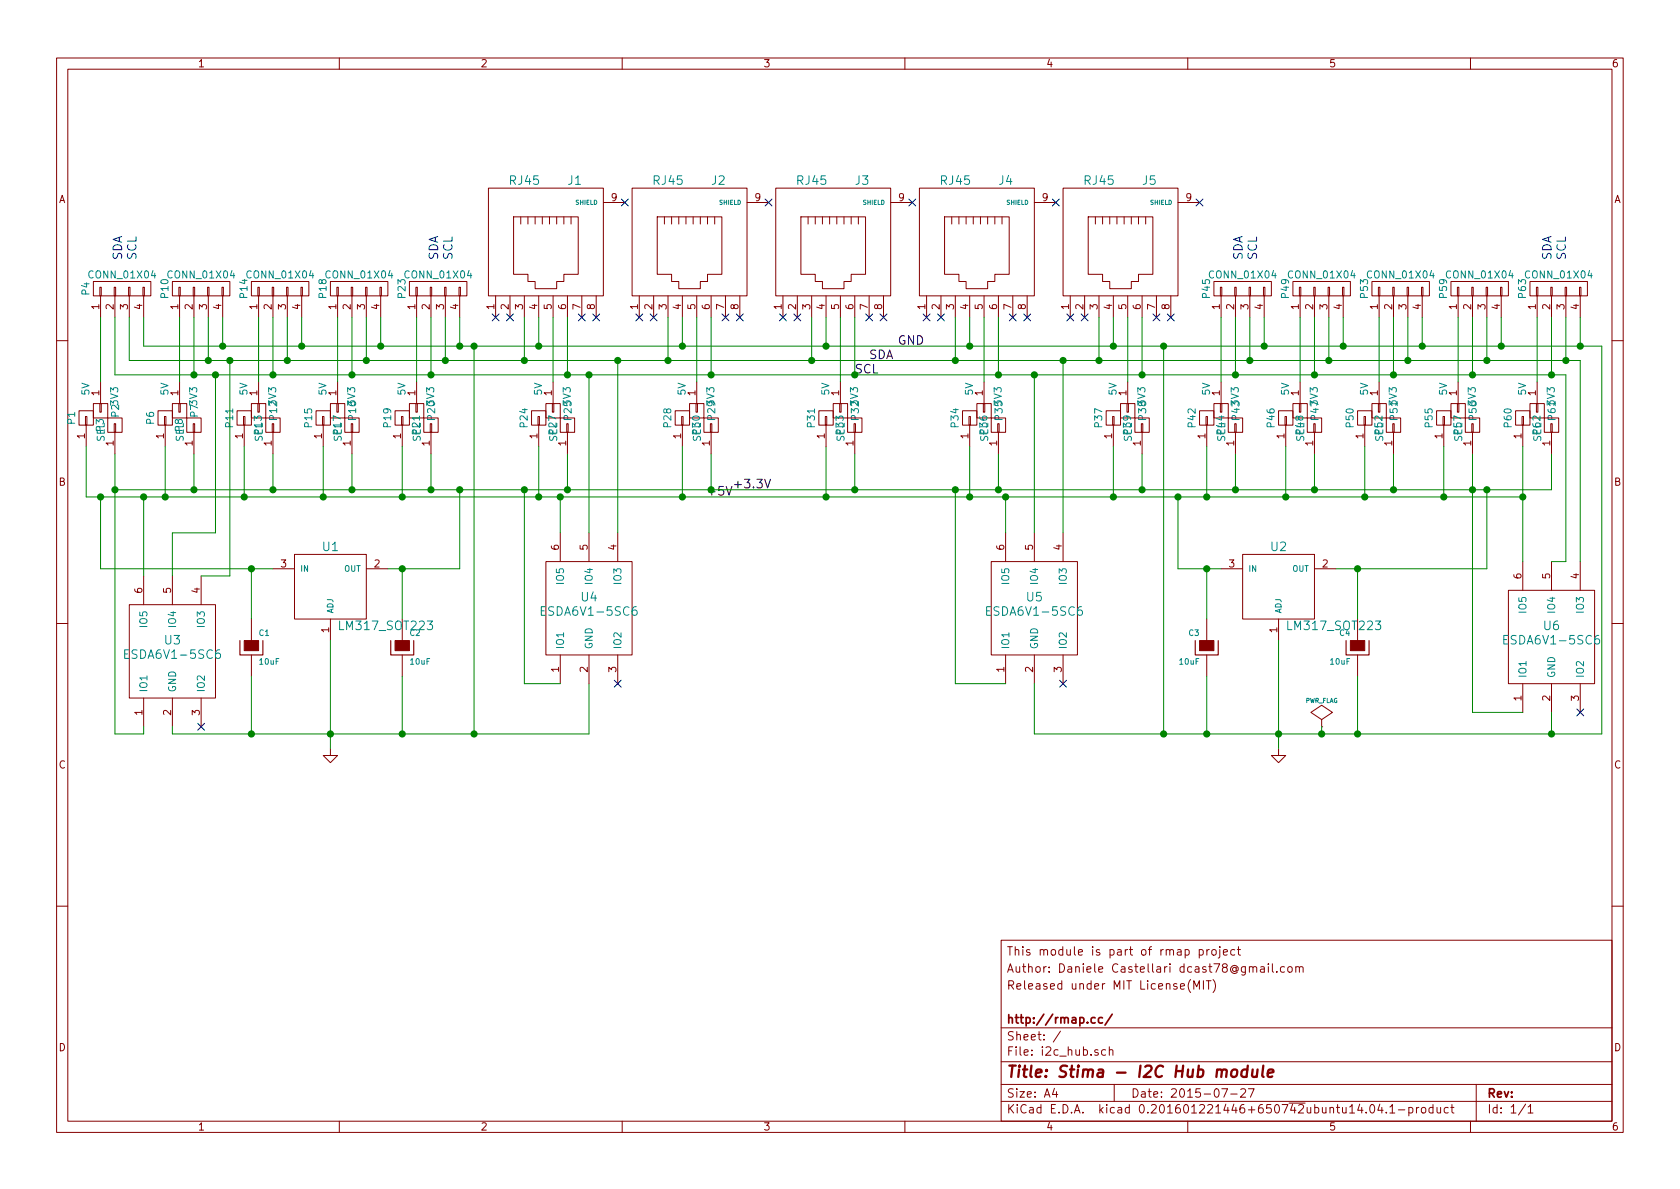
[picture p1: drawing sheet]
<svg xmlns="http://www.w3.org/2000/svg" width="297mm" height="210mm" viewBox="0 0 297 210" stroke-linecap="round" stroke-linejoin="round" font-family="sans-serif">
<g fill="none" stroke="#840000" stroke-width=".18">
<path d="M10 10.3h277v189.9h-277zM12 12.2h273v186.1h-273zM60 10.3v1.9M110 10.3v1.9M160 10.3v1.9M210 10.3v1.9M260 10.3v1.9M86.4 33.3h20.3v19h-20.3zM90.8 38.3h11.4v10.2h-2.5v1.3h-1.3v1.2h-3.8v-1.2h-1.3v-1.3h-2.5zM92.1 38.3v1.3M93.3 38.3v1.3M94.6 38.3v1.3"/>
<path d="M95.9 38.3v1.3M97.2 38.3v1.3M98.4 38.3v1.3M99.7 38.3v1.3M101 38.3v1.3M106.7 35.8h3.8M111.8 33.3h20.3v19h-20.3zM116.2 38.3h11.4v10.2h-2.5v1.3h-1.3v1.2h-3.8v-1.2h-1.3v-1.3h-2.5zM117.5 38.3v1.3M118.7 38.3v1.3M120 38.3v1.3M121.3 38.3v1.3"/>
<path d="M122.6 38.3v1.3M123.8 38.3v1.3M125.1 38.3v1.3M126.4 38.3v1.3M132.1 35.8h3.8M137.2 33.3h20.3v19h-20.3zM141.6 38.3h11.4v10.2h-2.5v1.3h-1.3v1.2h-3.8v-1.2h-1.3v-1.3h-2.5zM142.9 38.3v1.3M144.1 38.3v1.3M145.4 38.3v1.3M146.7 38.3v1.3M148 38.3v1.3"/>
<path d="M149.2 38.3v1.3M150.5 38.3v1.3M151.8 38.3v1.3M157.5 35.8h3.8M162.6 33.3h20.3v19h-20.3zM167 38.3h11.4v10.2h-2.5v1.3h-1.3v1.2h-3.8v-1.2h-1.3v-1.3h-2.5zM168.3 38.3v1.3M169.5 38.3v1.3M170.8 38.3v1.3M172.1 38.3v1.3M173.4 38.3v1.3M174.6 38.3v1.3"/>
<path d="M175.9 38.3v1.3M177.2 38.3v1.3M182.9 35.8h3.8M188 33.3h20.3v19h-20.3zM192.4 38.3h11.4v10.2h-2.5v1.3h-1.3v1.2h-3.8v-1.2h-1.3v-1.3h-2.5zM193.7 38.3v1.3M194.9 38.3v1.3M196.2 38.3v1.3M197.5 38.3v1.3M198.8 38.3v1.3M200 38.3v1.3M201.3 38.3v1.3"/>
<path d="M202.6 38.3v1.3M208.3 35.8h3.8M16.5 49.8h10.2v2.5h-10.2zM17.7 50.8h.2v1.5h-.2zM17.8 52.3v3.8M20.2 50.8h.2v1.5h-.2zM20.3 52.3v3.8M22.7 50.8h.3v1.5h-.3zM22.9 52.3v3.8M25.3 50.8h.2v1.5h-.2zM25.4 52.3v3.8M30.5 49.8h10.1v2.5h-10.1z"/>
<path d="M31.6 50.8h.3v1.5h-.3zM31.7 52.3v3.8M34.2 50.8h.2v1.5h-.2zM34.3 52.3v3.8M36.7 50.8h.3v1.5h-.3zM36.8 52.3v3.8M39.2 50.8h.3v1.5h-.3zM39.4 52.3v3.8M44.4 49.8h10.2v2.5h-10.2zM45.6 50.8h.2v1.5h-.2zM45.7 52.3v3.8M48.1 50.8h.3v1.5h-.3z"/>
<path d="M48.3 52.3v3.8M50.7 50.8h.2v1.5h-.2zM50.8 52.3v3.8M53.2 50.8h.3v1.5h-.3zM53.3 52.3v3.8M58.4 49.8h10.2v2.5h-10.2zM59.6 50.8h.2v1.5h-.2zM59.7 52.3v3.8M62.1 50.8h.3v1.5h-.3zM62.2 52.3v3.8M64.6 50.8h.3v1.5h-.3zM64.8 52.3v3.8"/>
<path d="M67.2 50.8h.2v1.5h-.2zM67.3 52.3v3.8M72.4 49.8h10.1v2.5h-10.1zM73.5 50.8h.3v1.5h-.3zM73.7 52.3v3.8M76.1 50.8h.2v1.5h-.2zM76.2 52.3v3.8M78.6 50.8h.3v1.5h-.3zM78.7 52.3v3.8M81.2 50.8h.2v1.5h-.2zM81.3 52.3v3.8M87.6 52.3v3.8"/>
<path d="M90.2 52.3v3.8M92.7 52.3v3.8M95.2 52.3v3.8M97.8 52.3v3.8M100.3 52.3v3.8M102.9 52.3v3.8M105.4 52.3v3.8M113 52.3v3.8M115.6 52.3v3.8M118.1 52.3v3.8M120.6 52.3v3.8M123.2 52.3v3.8"/>
<path d="M125.7 52.3v3.8M128.3 52.3v3.8M130.8 52.3v3.8M138.4 52.3v3.8M141 52.3v3.8M143.5 52.3v3.8M146 52.3v3.8M148.6 52.3v3.8M151.1 52.3v3.8M153.7 52.3v3.8M156.2 52.3v3.8M163.8 52.3v3.8"/>
<path d="M166.4 52.3v3.8M168.9 52.3v3.8M171.4 52.3v3.8M174 52.3v3.8M176.5 52.3v3.8M179.1 52.3v3.8M181.6 52.3v3.8M189.2 52.3v3.8M191.8 52.3v3.8M194.3 52.3v3.8M196.8 52.3v3.8M199.4 52.3v3.8"/>
<path d="M201.9 52.3v3.8M204.5 52.3v3.8M207 52.3v3.8M214.6 49.8h10.2v2.5h-10.2zM215.8 50.8h.2v1.5h-.2zM215.9 52.3v3.8M218.3 50.8h.3v1.5h-.3zM218.4 52.3v3.8M220.9 50.8h.2v1.5h-.2zM221 52.3v3.8M223.4 50.8h.2v1.5h-.2zM223.5 52.3v3.8"/>
<path d="M228.6 49.8h10.2v2.5h-10.2zM229.7 50.8h.3v1.5h-.3zM229.9 52.3v3.8M232.3 50.8h.2v1.5h-.2zM232.4 52.3v3.8M234.8 50.8h.3v1.5h-.3zM234.9 52.3v3.8M237.4 50.8h.2v1.5h-.2zM237.5 52.3v3.8M242.6 49.8h10.1v2.5h-10.1zM243.7 50.8h.3v1.5h-.3zM243.8 52.3v3.8"/>
<path d="M246.3 50.8h.2v1.5h-.2zM246.4 52.3v3.8M248.8 50.8h.2v1.5h-.2zM248.9 52.3v3.8M251.3 50.8h.3v1.5h-.3zM251.5 52.3v3.8M256.5 49.8h10.2v2.5h-10.2zM257.7 50.8h.2v1.5h-.2zM257.8 52.3v3.8M260.2 50.8h.3v1.5h-.3zM260.3 52.3v3.8M262.8 50.8h.2v1.5h-.2z"/>
<path d="M262.9 52.3v3.8M265.3 50.8h.3v1.5h-.3zM265.4 52.3v3.8M270.5 49.8h10.2v2.5h-10.2zM271.7 50.8h.2v1.5h-.2zM271.8 52.3v3.8M274.2 50.8h.2v1.5h-.2zM274.3 52.3v3.8M276.7 50.8h.3v1.5h-.3zM276.9 52.3v3.8M279.3 50.8h.2v1.5h-.2zM279.4 52.3v3.8"/>
<path d="M10 60.2h2M14 72.6h2.5v2.6h-2.5zM15.1 73.7h.3v1.5h-.3zM15.2 75.2v3.8M16.5 71.4h2.5v2.5h-2.5zM17.7 71.4h.2v1.5h-.2zM17.8 67.6v3.8M19 73.9h2.6v2.5h-2.6zM20.2 74.9h.2v1.5h-.2zM20.3 76.4v3.9M27.9 72.6h2.6v2.6h-2.6zM29.1 73.7h.2v1.5h-.2z"/>
<path d="M29.2 75.2v3.8M30.5 71.4h2.5v2.5h-2.5zM31.6 71.4h.3v1.5h-.3zM31.7 67.6v3.8M33 73.9h2.6v2.5h-2.6zM34.2 74.9h.2v1.5h-.2zM34.3 76.4v3.9M41.9 72.6h2.5v2.6h-2.5zM43.1 73.7h.2v1.5h-.2zM43.2 75.2v3.8M44.4 71.4h2.6v2.5h-2.6zM45.6 71.4h.2v1.5h-.2z"/>
<path d="M45.7 67.6v3.8M47 73.9h2.5v2.5h-2.5zM48.1 74.9h.3v1.5h-.3zM48.3 76.4v3.9M55.9 72.6h2.5v2.6h-2.5zM57 73.7h.3v1.5h-.3zM57.1 75.2v3.8M58.4 71.4h2.6v2.5h-2.6zM59.6 71.4h.2v1.5h-.2zM59.7 67.6v3.8M61 73.9h2.5v2.5h-2.5zM62.1 74.9h.3v1.5h-.3z"/>
<path d="M62.2 76.4v3.9M69.8 72.6h2.6v2.6h-2.6zM71 73.7h.2v1.5h-.2zM71.1 75.2v3.8M72.4 71.4h2.5v2.5h-2.5zM73.5 71.4h.3v1.5h-.3zM73.7 67.6v3.8M74.9 73.9h2.6v2.5h-2.6zM76.1 74.9h.2v1.5h-.2zM76.2 76.4v3.9M94 72.6h2.5v2.6h-2.5zM95.1 73.7h.3v1.5h-.3z"/>
<path d="M95.2 75.2v3.8M96.5 71.4h2.6v2.5h-2.6zM97.7 71.4h.2v1.5h-.2zM97.8 67.6v3.8M99.1 73.9h2.5v2.5h-2.5zM100.2 74.9h.3v1.5h-.3zM100.3 76.4v3.9M119.4 72.6h2.5v2.6h-2.5zM120.5 73.7h.3v1.5h-.3zM120.6 75.2v3.8M121.9 71.4h2.6v2.5h-2.6zM123.1 71.4h.2v1.5h-.2z"/>
<path d="M123.2 67.6v3.8M124.5 73.9h2.5v2.5h-2.5zM125.6 74.9h.3v1.5h-.3zM125.7 76.4v3.9M144.8 72.6h2.5v2.6h-2.5zM145.9 73.7h.3v1.5h-.3zM146 75.2v3.8M147.3 71.4h2.6v2.5h-2.6zM148.5 71.4h.2v1.5h-.2zM148.6 67.6v3.8M149.9 73.9h2.5v2.5h-2.5zM151 74.9h.3v1.5h-.3z"/>
<path d="M151.1 76.4v3.9M170.2 72.6h2.5v2.6h-2.5zM171.3 73.7h.3v1.5h-.3zM171.4 75.2v3.8M172.7 71.4h2.6v2.5h-2.6zM173.9 71.4h.2v1.5h-.2zM174 67.6v3.8M175.3 73.9h2.5v2.5h-2.5zM176.4 74.9h.3v1.5h-.3zM176.5 76.4v3.9M195.6 72.6h2.5v2.6h-2.5zM196.7 73.7h.3v1.5h-.3z"/>
<path d="M196.8 75.2v3.8M198.1 71.4h2.6v2.5h-2.6zM199.3 71.4h.2v1.5h-.2zM199.4 67.6v3.8M200.7 73.9h2.5v2.5h-2.5zM201.8 74.9h.3v1.5h-.3zM201.9 76.4v3.9M212.1 72.6h2.5v2.6h-2.5zM213.2 73.7h.3v1.5h-.3zM213.4 75.2v3.8M214.6 71.4h2.6v2.5h-2.6zM215.8 71.4h.2v1.5h-.2z"/>
<path d="M215.9 67.6v3.8M217.2 73.9h2.5v2.5h-2.5zM218.3 74.9h.3v1.5h-.3zM218.4 76.4v3.9M226.1 72.6h2.5v2.6h-2.5zM227.2 73.7h.3v1.5h-.3zM227.3 75.2v3.8M228.6 71.4h2.5v2.5h-2.5zM229.7 71.4h.3v1.5h-.3zM229.9 67.6v3.8M231.1 73.9h2.6v2.5h-2.6zM232.3 74.9h.2v1.5h-.2z"/>
<path d="M232.4 76.4v3.9M240 72.6h2.6v2.6h-2.6zM241.2 73.7h.2v1.5h-.2zM241.3 75.2v3.8M242.6 71.4h2.5v2.5h-2.5zM243.7 71.4h.3v1.5h-.3zM243.8 67.6v3.8M245.1 73.9h2.5v2.5h-2.5zM246.3 74.9h.2v1.5h-.2zM246.4 76.4v3.9M254 72.6h2.5v2.6h-2.5zM255.1 73.7h.3v1.5h-.3z"/>
<path d="M255.3 75.2v3.8M256.5 71.4h2.6v2.5h-2.6zM257.7 71.4h.2v1.5h-.2zM257.8 67.6v3.8M259.1 73.9h2.5v2.5h-2.5zM260.2 74.9h.3v1.5h-.3zM260.3 76.4v3.9M268 72.6h2.5v2.6h-2.5zM269.1 73.7h.3v1.5h-.3zM269.2 75.2v3.8M270.5 71.4h2.5v2.5h-2.5zM271.7 71.4h.2v1.5h-.2z"/>
<path d="M271.8 67.6v3.8M273 73.9h2.6v2.5h-2.6zM274.2 74.9h.2v1.5h-.2zM274.3 76.4v3.9M285 60.2h2M52.1 98h12.7v11.5h-12.7zM96.5 99.3h15.3v16.5h-15.3zM99.1 94.2v5.1M104.1 94.2v5.1M109.2 94.2v5.1M175.3 99.3h15.2v16.5h-15.2zM177.8 94.2v5.1"/>
<path d="M182.9 94.2v5.1M188 94.2v5.1M219.7 98h12.7v11.5h-12.7zM269.2 99.3v5.1M274.3 99.3v5.1M279.4 99.3v5.1M10 110.3h2M22.9 106.9h15.2v16.5h-15.2zM25.4 101.8v5.1M30.5 101.8v5.1M35.6 101.8v5.1M44.4 109.5v3.8"/>
<path d="M44.4 115.8v3.8M48.3 100.6h3.8M58.4 109.5v3.8M64.8 100.6h3.8M71.1 109.5v3.8M71.1 115.8v3.8M99.1 115.8v5.1M104.1 115.8v5.1M109.2 115.8v5.1M177.8 115.8v5.1M182.9 115.8v5.1M188 115.8v5.1"/>
<path d="M213.4 109.5v3.8M213.4 115.8v3.8M215.9 100.6h3.8M226.1 109.5v3.8M232.4 100.6h3.8M240 109.5v3.8M240 115.8v3.8M266.7 104.4h15.2v16.5h-15.2zM285 110.3h2M25.4 123.4v5.1M30.5 123.4v5.1M35.6 123.4v5.1"/>
<path d="M58.4 132.3v1.3h1.3l-1.3 1.3-1.3-1.3h1.3M226.1 132.3v1.3h-1.3l1.3 1.3 1.2-1.3h-1.2M233.7 128.5h.1M233.7 127.2l1.9-1.2-1.9-1.3-1.9 1.3 1.9 1.2v1.3M269.2 120.9v5.1M274.3 120.9v5.1M279.4 120.9v5.1M10 160.2h2M177 166.3h108v32h-108zM210.5 173.2a1.71 1.71 0 0 0 0 2.3M211.1 174.9v-1.5l.5 1.1 .5-1.1v1.5M212 168l.5-.1 .3 .3-.2 .6h-.6"/>
<path d="M212 167.9v1.5M212.8 173.4v1.5M213.3 173.4h.8M213.4 167.9v1M213.7 173.4v1.5M213.8 167.9l-.4 .3M214.3 168l.2-.1 .5 .1v.6l-.1 .2-.4 .1-.2-.1zM214.5 173.2a1.71 1.71 0 0 1 0 2.3M215.7 167.9v1.3l-.3 .2M215.7 167.4v.2M216.3 168.4l.7-.1v-.3l-.5-.1-.2 .2 .1 .7h.6M218.3 168l-.4-.1-.3 .3 .1 .6 .2 .1 .4-.1"/>
<path d="M218.8 167.9h.5M219 167.4v1.3l.3 .2M221.5 171.1a.36 .36 0 0 1 .4-.2 .36 .36 0 0 1 .3 .2v.8M222.9 171h.6v.9M223.5 171.3l-.4 .1-.3 .2 .3 .3h.4M224.3 170.4v.2M224.3 170.9v1M225 170.4v1.3l.2 .2M225.8 171.8v.1M227.1 171l-.4-.1-.3 .3 .1 .6 .2 .1h.4M227.8 171.1l.2-.2 .4 .2 .1 .5-.2 .3h-.3l-.2-.1zM229.1 171.1l.2-.2 .4 .1v.9"/>
<path d="M229.1 170.9v1M229.7 171.1a.36 .36 0 0 1 .4-.2 .36 .36 0 0 1 .3 .2v.8M285 160.2h2M60 198.3v1.9M110 198.3v1.9M160 198.3v1.9M177 194.8h108M177 191.8h108M177 187.8h108M177 181.8h108M186.4 192.5l-.3 1h.9M186.8 193v1"/>
<path d="M187.5 182.3l-1.3 2M195.5 185.7l-.5-.1-.2 .3v.6l.2 .1 .5-.1M196.1 185.7l.2-.1 .4 .1 .1 .9M196.1 185.1v1.5M197 191.8v3M210 198.3v1.9M216 192.5h1l-.6 1.5M217.6 193.5h1.1M219.4 192.7l.2-.2h.4l.2 .5-.9 1h.9M220.7 192.5h1l-.6 1.5M242.3 195.5l.2-.2a.81 .81 0 0 1 .6 .6 .81 .81 0 0 1-.3 .8l-.1 .1a.79 .79 0 0 1-.4-1.3zM244 195.2l-.4 1.1h1"/>
<path d="M244.3 195.8v1M245.1 196.7v.1M245.7 195.8l.5-.5v1.5M245.7 196.8h.9M247.2 196.3h1.2M249.1 195.9l.4-.1 .3 .3-.1 .6h-.6M249.1 195.8v1.5M250.4 195.8v1M250.9 195.8l-.5 .3M251.4 196l.2-.2 .4 .2 .1 .5-.1 .2-.4 .1-.2-.1zM253.4 195.9l-.5-.1-.2 .3v.6l.2 .1 .5-.1M253.4 195.3v1.5"/>
<path d="M254.1 195.8l.1 .9 .3 .1 .2-.1M254.7 195.8v1M256.1 195.9l-.5-.1-.3 .3 .1 .6 .2 .1 .5-.1M256.5 195.8h.6M256.7 195.3v1.3l.4 .2M260 198.3v1.9M261 191.8v6.5M269.7 195.2l-1.2 2M270.2 195.8l.4-.5v1.5M270.2 196.8h.8"/>
</g>
<path d="M217.9 189.3a.51 .51 0 0 1 .5-.2 .51 .51 0 0 1 .4 .4l-.1 .6a.54 .54 0 0 1-.5 .4 .54 .54 0 0 1-.5-.4zM220.5 189.2a.7 .7 0 0 0-1 .3v.8l.3 .1 .6-.1M220.6 188.4l-.2 2M221.5 189.1l-.1 1.2a.56 .56 0 0 0 .8 0M222.4 189.1l-.2 1.3M223.4 188.4l-.2 1.8 .2 .2M224.2 189.8l.9-.2v-.4l-.6-.1-.3 .3v.9l.2 .1 .5-.1" fill="none" stroke="#840000" stroke-width=".41"/>
<path d="M196.6 179.3l-1.2 2M193.6 180l-.4-.1-.3 .3 .1 .6 .2 .1 .4-.1M194.9 180l-.4-.1-.3 .3 .1 .6 .2 .1 .4-.1" fill="none" stroke="#840000" stroke-width=".3"/>
<g fill="none" stroke="#008484" stroke-width=".18">
<path d="M17.2 77.2l.1 .6h.4l.2-.5 .3-.1 .2 .2v.5M31.2 77.2v.6h.4l.3-.5 .3-.1 .2 .2-.1 .5M45.2 77.2l-.1 .4 .2 .3 .3-.1 .3-.6h.4l.1 .2-.1 .5M59.1 77.2v.4l.2 .3 .3-.1 .3-.6h.3l.2 .2-.1 .5M73.1 77.2l.1 .6h.3l.3-.5 .3-.1 .2 .2-.1 .5M97.2 77.2v.4l.2 .3 .3-.1 .3-.6h.3l.2 .2-.1 .5M122.6 77.2l.1 .6h.4l.2-.5 .3-.1 .3 .2-.1 .5M148 77.2l.1 .6h.4l.2-.5 .3-.1 .3 .2-.1 .5M173.4 77.2v.4l.2 .3 .3-.1 .3-.6h.3l.2 .2-.1 .5M198.8 77.2l.1 .6h.4l.2-.5 .3-.1 .3 .2-.1 .5M215.3 77.2l.1 .6h.4l.2-.5 .3-.1 .3 .2-.1 .5M229.3 77.2l.1 .6h.3l.3-.5 .3-.1 .2 .2v.5"/>
<path d="M243.3 77.2v.6h.4l.2-.5 .3-.1 .3 .2-.1 .5M257.3 77.2v.6h.4l.2-.5 .3-.1 .3 .2-.1 .5M271.2 77.2l.1 .6h.4l.2-.5 .3-.1 .2 .2v.5M22 115.6h.6M22.8 114.9h-.8v1.5h.8M38.8 114.9a.62 .62 0 0 0-.7 .7l.1 .7a.48 .48 0 0 0 .8-.2l-.1-.5a.48 .48 0 0 0-.8 .2M95.7 108h.5M96.4 107.3h-.7v1.5h.7M112.5 107.3a.62 .62 0 0 0-.7 .6v.8a.48 .48 0 0 0 .8-.2v-.5a.48 .48 0 0 0-.8 .1M174.4 108h.6M175.2 107.3h-.8v1.5h.8M191.2 107.3a.62 .62 0 0 0-.7 .6l.1 .8a.48 .48 0 0 0 .8-.2l-.1-.5a.48 .48 0 0 0-.8 .1"/>
<path d="M265.9 113.1h.5M266.6 112.4h-.7v1.5h.7M282.7 112.4a.62 .62 0 0 0-.8 .6l.1 .7a.48 .48 0 0 0 .8-.1v-.5a.48 .48 0 0 0-.9 .1"/>
</g>
<path d="M42.4 113.3v2.5h4.1v-2.5M69.1 113.3v2.5h4.1v-2.5M211.3 113.3v2.5h4.1v-2.5M238 113.3v2.5h4.1v-2.5" fill="none" stroke="#840000" stroke-width=".2"/>
<g fill="#840000" stroke="#840000" stroke-width=".18">
<path d="M43.2 113.3h2.5v1.8h-2.5z"/>
<path d="M69.8 113.3h2.6v1.8h-2.6z"/>
<path d="M238.8 113.3h2.5v1.8h-2.5z"/>
<path d="M212.1 113.3h2.5v1.8h-2.5z"/>
</g>
<g fill="none" stroke="#000084" stroke-width=".18">
<path d="M109.9 35.2l1.2 1.2M111.1 35.2l-1.2 1.2M135.3 35.2l1.2 1.2M136.5 35.2l-1.2 1.2M160.7 35.2l1.2 1.2M161.9 35.2l-1.2 1.2M186.1 35.2l1.2 1.2M187.3 35.2l-1.2 1.2M211.5 35.2l1.2 1.2M212.7 35.2l-1.2 1.2M87 55.5l1.2 1.2M88.2 55.5l-1.2 1.2"/>
<path d="M89.6 55.5l1.2 1.2M90.8 55.5l-1.2 1.2M102.3 55.5l1.2 1.2M103.5 55.5l-1.2 1.2M104.8 55.5l1.2 1.2M106 55.5l-1.2 1.2M112.4 55.5l1.2 1.2M113.6 55.5l-1.2 1.2M115 55.5l1.2 1.2M116.2 55.5l-1.2 1.2M127.7 55.5l1.2 1.2M128.9 55.5l-1.2 1.2"/>
<path d="M130.2 55.5l1.2 1.2M131.4 55.5l-1.2 1.2M137.8 55.5l1.2 1.2M139 55.5l-1.2 1.2M140.4 55.5l1.2 1.2M141.6 55.5l-1.2 1.2M153.1 55.5l1.2 1.2M154.3 55.5l-1.2 1.2M155.6 55.5l1.2 1.2M156.8 55.5l-1.2 1.2M163.2 55.5l1.2 1.2M164.4 55.5l-1.2 1.2"/>
<path d="M165.8 55.5l1.2 1.2M167 55.5l-1.2 1.2M178.5 55.5l1.2 1.2M179.7 55.5l-1.2 1.2M181 55.5l1.2 1.2M182.2 55.5l-1.2 1.2M188.6 55.5l1.2 1.2M189.8 55.5l-1.2 1.2M191.2 55.5l1.2 1.2M192.4 55.5l-1.2 1.2M203.9 55.5l1.2 1.2M205.1 55.5l-1.2 1.2"/>
<path d="M206.4 55.5l1.2 1.2M207.6 55.5l-1.2 1.2M35 127.9l1.2 1.2M36.2 127.9l-1.2 1.2M108.6 120.3l1.2 1.2M109.8 120.3l-1.2 1.2M187.4 120.3l1.2 1.2M188.6 120.3l-1.2 1.2M278.8 125.4l1.2 1.2M280 125.4l-1.2 1.2"/>
</g>
<path d="M135.2 84.8l.5 1.5 .5-1.5" fill="none" stroke="#000" stroke-width=".18"/>
<g fill="none" stroke="#008400" stroke-width=".18">
<path d="M17.8 56.1v11.5M20.3 56.1v10.2h256.6v33h-2.6M22.9 56.1v7.6h256.5v35.6M25.4 56.1v5.1h257.8v68.6h-100.3v-8.9M31.7 56.1v11.5M34.3 56.1v10.2M36.8 56.1v7.6M39.4 56.1v5.1M45.7 56.1v11.5M48.3 56.1v10.2M50.8 56.1v7.6M53.3 56.1v5.1"/>
<path d="M59.7 56.1v11.5M62.2 56.1v10.2M64.8 56.1v7.6M67.3 56.1v5.1M73.7 56.1v11.5M76.2 56.1v10.2M78.7 56.1v7.6M81.3 56.1v5.1M92.7 56.1v7.6M95.2 56.1v5.1M97.8 56.1v11.5M100.3 56.1v10.2"/>
<path d="M118.1 56.1v7.6M120.6 56.1v5.1M123.2 56.1v11.5M125.7 56.1v10.2M143.5 56.1v7.6M146 56.1v5.1M148.6 56.1v11.5M151.1 56.1v10.2M168.9 56.1v7.6M171.4 56.1v5.1M174 56.1v11.5M176.5 56.1v10.2"/>
<path d="M194.3 56.1v7.6M196.8 56.1v5.1M199.4 56.1v11.5M201.9 56.1v10.2M215.9 56.1v11.5M218.4 56.1v10.2M221 56.1v7.6M223.5 56.1v5.1M229.9 56.1v11.5M232.4 56.1v10.2M234.9 56.1v7.6M237.5 56.1v5.1"/>
<path d="M243.8 56.1v11.5M246.4 56.1v10.2M248.9 56.1v7.6M251.5 56.1v5.1M257.8 56.1v11.5M260.3 56.1v10.2M262.9 56.1v7.6M265.4 56.1v5.1M271.8 56.1v11.5M274.3 56.1v10.2M276.9 56.1v7.6M279.4 56.1v5.1"/>
<path d="M15.2 79v8.9h254M29.2 79v8.9M38.1 66.3v27.9h-7.6v7.6M40.6 63.7v38.1h-5M43.2 79v8.9M57.1 79v8.9M71.1 79v8.9M83.8 61.2v68.6M95.2 79v8.9M104.1 66.3v27.9M109.2 63.7v30.5M120.6 79v8.9"/>
<path d="M146 79v8.9M171.4 79v8.9M182.9 66.3v27.9M188 63.7v30.5M196.8 79v8.9M205.7 61.2h.1M205.7 61.2v68.6M213.4 79v8.9M227.3 79v8.9M241.3 79v8.9M255.3 79v8.9M269.2 79v20.3"/>
<path d="M17.8 87.9v12.7h30.5M20.3 80.3v49.5h5.1v-1.3M25.4 87.9v13.9M34.3 80.3v6.3M48.3 80.3v6.3M62.2 80.3v6.3M76.2 80.3v6.3M81.3 86.6v14h-12.7M92.7 86.6v34.3h6.4M99.1 87.9v6.3M100.3 80.3v6.3M125.7 80.3v6.3"/>
<path d="M151.1 80.3v6.3M168.9 86.6v34.3h8.9M176.5 80.3v6.3M177.8 87.9v6.3M201.9 80.3v6.3M208.3 87.9v12.7h7.6M218.4 80.3v6.3M232.4 80.3v6.3M246.4 80.3v6.3M260.3 80.3v45.7h8.9M262.9 86.6v14h-26.7M274.3 80.3v6.3h-254"/>
<path d="M44.4 100.6v8.9M44.4 119.6v10.2M58.4 113.3v19M71.1 100.6v8.9M71.1 119.6v10.2M213.4 100.6v8.9M213.4 119.6v10.2M226.1 113.3v19M240 100.6v8.9M240 119.6v10.2M104.1 120.9v8.9h-73.6v-1.3M233.7 128.5v1.3"/>
<path d="M274.3 126v3.8"/>
</g>
<g fill="#008400" stroke="#008400" stroke-width=".25">
<circle cx="39.4" cy="61.2" r=".51"/>
<circle cx="53.3" cy="61.2" r=".51"/>
<circle cx="67.3" cy="61.2" r=".51"/>
<circle cx="81.3" cy="61.2" r=".51"/>
<circle cx="205.7" cy="61.2" r=".51"/>
<circle cx="223.5" cy="61.2" r=".51"/>
<circle cx="237.5" cy="61.2" r=".51"/>
<circle cx="251.5" cy="61.2" r=".51"/>
<circle cx="265.4" cy="61.2" r=".51"/>
<circle cx="262.9" cy="63.7" r=".51"/>
<circle cx="260.3" cy="66.3" r=".51"/>
<circle cx="246.4" cy="66.3" r=".51"/>
<circle cx="235" cy="63.7" r=".51"/>
<circle cx="232.4" cy="66.3" r=".51"/>
<circle cx="221" cy="63.7" r=".51"/>
<circle cx="218.4" cy="66.3" r=".51"/>
<circle cx="78.7" cy="63.7" r=".51"/>
<circle cx="76.2" cy="66.3" r=".51"/>
<circle cx="64.8" cy="63.7" r=".51"/>
<circle cx="62.2" cy="66.3" r=".51"/>
<circle cx="50.8" cy="63.7" r=".51"/>
<circle cx="48.3" cy="66.3" r=".51"/>
<circle cx="36.8" cy="63.7" r=".51"/>
<circle cx="34.3" cy="66.3" r=".51"/>
<circle cx="44.5" cy="100.6" r=".51"/>
<circle cx="17.8" cy="87.9" r=".51"/>
<circle cx="81.3" cy="86.6" r=".51"/>
<circle cx="71.1" cy="100.6" r=".51"/>
<circle cx="44.5" cy="129.8" r=".51"/>
<circle cx="71.1" cy="129.8" r=".51"/>
<circle cx="240" cy="100.6" r=".51"/>
<circle cx="213.4" cy="100.6" r=".51"/>
<circle cx="240" cy="129.8" r=".51"/>
<circle cx="213.4" cy="129.8" r=".51"/>
<circle cx="260.3" cy="86.6" r=".51"/>
<circle cx="255.3" cy="87.9" r=".51"/>
<circle cx="246.4" cy="86.6" r=".51"/>
<circle cx="241.3" cy="87.9" r=".51"/>
<circle cx="232.4" cy="86.6" r=".51"/>
<circle cx="227.3" cy="87.9" r=".51"/>
<circle cx="218.4" cy="86.6" r=".51"/>
<circle cx="213.4" cy="87.9" r=".51"/>
<circle cx="201.9" cy="86.6" r=".51"/>
<circle cx="196.9" cy="87.9" r=".51"/>
<circle cx="176.5" cy="86.6" r=".51"/>
<circle cx="171.5" cy="87.9" r=".51"/>
<circle cx="151.1" cy="86.6" r=".51"/>
<circle cx="146.1" cy="87.9" r=".51"/>
<circle cx="120.7" cy="87.9" r=".51"/>
<circle cx="100.3" cy="86.6" r=".51"/>
<circle cx="95.3" cy="87.9" r=".51"/>
<circle cx="76.2" cy="86.6" r=".51"/>
<circle cx="71.1" cy="87.9" r=".51"/>
<circle cx="62.2" cy="86.6" r=".51"/>
<circle cx="57.2" cy="87.9" r=".51"/>
<circle cx="48.3" cy="86.6" r=".51"/>
<circle cx="43.2" cy="87.9" r=".51"/>
<circle cx="34.3" cy="86.6" r=".51"/>
<circle cx="29.2" cy="87.9" r=".51"/>
<circle cx="233.7" cy="129.8" r=".51"/>
<circle cx="226.1" cy="129.8" r=".51"/>
<circle cx="58.4" cy="129.8" r=".51"/>
<circle cx="104.1" cy="66.3" r=".51"/>
<circle cx="40.6" cy="63.7" r=".51"/>
<circle cx="38.1" cy="66.3" r=".51"/>
<circle cx="83.8" cy="129.8" r=".51"/>
<circle cx="83.8" cy="61.2" r=".51"/>
<circle cx="205.7" cy="129.8" r=".51"/>
<circle cx="182.9" cy="66.3" r=".51"/>
<circle cx="279.4" cy="61.2" r=".51"/>
<circle cx="274.3" cy="66.3" r=".51"/>
<circle cx="109.2" cy="63.7" r=".51"/>
<circle cx="276.9" cy="63.7" r=".51"/>
<circle cx="274.3" cy="129.8" r=".51"/>
<circle cx="248.9" cy="63.7" r=".51"/>
<circle cx="208.3" cy="87.9" r=".51"/>
<circle cx="262.9" cy="86.6" r=".51"/>
<circle cx="100.3" cy="66.3" r=".51"/>
<circle cx="95.3" cy="61.2" r=".51"/>
<circle cx="92.7" cy="63.7" r=".51"/>
<circle cx="125.7" cy="66.3" r=".51"/>
<circle cx="120.7" cy="61.2" r=".51"/>
<circle cx="118.1" cy="63.7" r=".51"/>
<circle cx="146.1" cy="61.2" r=".51"/>
<circle cx="143.5" cy="63.7" r=".51"/>
<circle cx="168.9" cy="63.7" r=".51"/>
<circle cx="171.5" cy="61.2" r=".51"/>
<circle cx="176.5" cy="66.3" r=".51"/>
<circle cx="194.3" cy="63.7" r=".51"/>
<circle cx="196.9" cy="61.2" r=".51"/>
<circle cx="188" cy="63.7" r=".51"/>
<circle cx="201.9" cy="66.3" r=".51"/>
<circle cx="269.2" cy="87.9" r=".51"/>
<circle cx="25.4" cy="87.9" r=".51"/>
<circle cx="177.8" cy="87.9" r=".51"/>
<circle cx="168.9" cy="86.6" r=".51"/>
<circle cx="99.1" cy="87.9" r=".51"/>
<circle cx="20.3" cy="86.6" r=".51"/>
<circle cx="92.7" cy="86.6" r=".51"/>
</g>
<text font-size="2.8" fill="#840000" x="178" y="190.5">Title: Stima - I2C Hub module</text>
<g font-size="2.1" fill="#008484">
<text x="90.2" y="32.7">RJ45</text>
<text x="100.4" y="32.7">J1</text>
<text x="115.6" y="32.7">RJ45</text>
<text x="125.8" y="32.7">J2</text>
<text x="141" y="32.7">RJ45</text>
<text x="151.2" y="32.7">J3</text>
<text x="166.4" y="32.7">RJ45</text>
<text x="176.6" y="32.7">J4</text>
<text x="191.8" y="32.7">RJ45</text>
<text x="202" y="32.7">J5</text>
<text x="57.1" y="97.5">U1</text>
<text x="224.7" y="97.5">U2</text>
<text x="102.8" y="106.3">U4</text>
<text x="181.5" y="106.3">U5</text>
<text x="29.1" y="114">U3</text>
<text x="60.4" y="111.4">LM317_SOT223</text>
<text x="96.3" y="108.9">ESDA6V1-5SC6</text>
<text x="175" y="108.9">ESDA6V1-5SC6</text>
<text x="228" y="111.4">LM317_SOT223</text>
<text x="266.5" y="114">ESDA6V1-5SC6</text>
<text x="273" y="111.4">U6</text>
<text x="22.6" y="116.5">ESDA6V1-5SC6</text>
</g>
<g font-size="2.1" fill="#0000c2">
<text x="21.6" y="46" transform="rotate(-90 21.6 46)">SDA</text>
<text x="24.1" y="46" transform="rotate(-90 24.1 46)">SCL</text>
<text x="77.5" y="46" transform="rotate(-90 77.5 46)">SDA</text>
<text x="80" y="46" transform="rotate(-90 80 46)">SCL</text>
<text x="219.7" y="46" transform="rotate(-90 219.7 46)">SDA</text>
<text x="222.2" y="46" transform="rotate(-90 222.2 46)">SCL</text>
<text x="274.3" y="46" transform="rotate(-90 274.3 46)">SDA</text>
<text x="276.9" y="46" transform="rotate(-90 276.9 46)">SCL</text>
</g>
<g font-size="2.1">
<text x="153.7" y="63.5">SDA</text>
<text x="158.7" y="61">GND</text>
<text x="129.5" y="86.4">+3.3V</text>
</g>
<g font-size="2.1" fill="#008400">
<text x="151.1" y="66">SCL</text>
<text x="125.7" y="87.6">+5V</text>
</g>
<g font-size="2.1" fill="#840000">
<text x="178" y="172">Author: Daniele Castellari dcast78@gmail.com</text>
<text x="178" y="169">This module is part of rmap project</text>
<text x="178" y="175">Released under MIT License(MIT)</text>
<text x="178" y="184">Sheet: /</text>
<text x="178" y="181">http://rmap.cc/</text>
<text x="178" y="186.7">File: i2c_hub.sch</text>
<text x="178" y="196.9">KiCad E.D.A. kicad 0.201601221446+650742ubuntu14.04.1-product</text>
<text x="178" y="194.1">Size: A4</text>
<text x="200" y="194.1">Date: 2015-07-27</text>
<text x="263" y="194.1">Rev:</text>
<text x="263" y="196.9">Id: 1/1</text>
</g>
<g font-size="1.8" fill="#840000">
<text x="35" y="11.9">1</text>
<text x="85" y="11.9">2</text>
<text x="135" y="11.9">3</text>
<text x="185" y="11.9">4</text>
<text x="235" y="11.9">5</text>
<text x="285" y="11.9">6</text>
<text x="10.4" y="35.9">A</text>
<text x="108.1" y="35.6">9</text>
<text x="133.5" y="35.6">9</text>
<text x="158.9" y="35.6">9</text>
<text x="184.3" y="35.6">9</text>
<text x="209.7" y="35.6">9</text>
<text x="285.4" y="35.9">A</text>
<text x="17.5" y="54.7" transform="rotate(-90 17.5 54.7)">1</text>
<text x="20.1" y="54.7" transform="rotate(-90 20.1 54.7)">2</text>
<text x="22.6" y="54.7" transform="rotate(-90 22.6 54.7)">3</text>
<text x="25.1" y="54.7" transform="rotate(-90 25.1 54.7)">4</text>
<text x="31.5" y="54.7" transform="rotate(-90 31.5 54.7)">1</text>
<text x="34" y="54.7" transform="rotate(-90 34 54.7)">2</text>
<text x="36.6" y="54.7" transform="rotate(-90 36.6 54.7)">3</text>
<text x="39.1" y="54.7" transform="rotate(-90 39.1 54.7)">4</text>
<text x="45.5" y="54.7" transform="rotate(-90 45.5 54.7)">1</text>
<text x="48" y="54.7" transform="rotate(-90 48 54.7)">2</text>
<text x="50.5" y="54.7" transform="rotate(-90 50.5 54.7)">3</text>
<text x="53.1" y="54.7" transform="rotate(-90 53.1 54.7)">4</text>
<text x="59.4" y="54.7" transform="rotate(-90 59.4 54.7)">1</text>
<text x="62" y="54.7" transform="rotate(-90 62 54.7)">2</text>
<text x="64.5" y="54.7" transform="rotate(-90 64.5 54.7)">3</text>
<text x="67.1" y="54.7" transform="rotate(-90 67.1 54.7)">4</text>
<text x="73.4" y="54.7" transform="rotate(-90 73.4 54.7)">1</text>
<text x="75.9" y="54.7" transform="rotate(-90 75.9 54.7)">2</text>
<text x="78.5" y="54.7" transform="rotate(-90 78.5 54.7)">3</text>
<text x="81" y="54.7" transform="rotate(-90 81 54.7)">4</text>
<text x="87.4" y="54.7" transform="rotate(-90 87.4 54.7)">1</text>
<text x="89.9" y="54.7" transform="rotate(-90 89.9 54.7)">2</text>
<text x="92.5" y="54.7" transform="rotate(-90 92.5 54.7)">3</text>
<text x="95" y="54.7" transform="rotate(-90 95 54.7)">4</text>
<text x="97.5" y="54.7" transform="rotate(-90 97.5 54.7)">5</text>
<text x="100.1" y="54.7" transform="rotate(-90 100.1 54.7)">6</text>
<text x="102.6" y="54.7" transform="rotate(-90 102.6 54.7)">7</text>
<text x="105.2" y="54.7" transform="rotate(-90 105.2 54.7)">8</text>
<text x="112.8" y="54.7" transform="rotate(-90 112.8 54.7)">1</text>
<text x="115.3" y="54.7" transform="rotate(-90 115.3 54.7)">2</text>
<text x="117.9" y="54.7" transform="rotate(-90 117.9 54.7)">3</text>
<text x="120.4" y="54.7" transform="rotate(-90 120.4 54.7)">4</text>
<text x="122.9" y="54.7" transform="rotate(-90 122.9 54.7)">5</text>
<text x="125.5" y="54.7" transform="rotate(-90 125.5 54.7)">6</text>
<text x="128" y="54.7" transform="rotate(-90 128 54.7)">7</text>
<text x="130.6" y="54.7" transform="rotate(-90 130.6 54.7)">8</text>
<text x="138.2" y="54.7" transform="rotate(-90 138.2 54.7)">1</text>
<text x="140.7" y="54.7" transform="rotate(-90 140.7 54.7)">2</text>
<text x="143.3" y="54.7" transform="rotate(-90 143.3 54.7)">3</text>
<text x="145.8" y="54.7" transform="rotate(-90 145.8 54.7)">4</text>
<text x="148.3" y="54.7" transform="rotate(-90 148.3 54.7)">5</text>
<text x="150.9" y="54.7" transform="rotate(-90 150.9 54.7)">6</text>
<text x="153.4" y="54.7" transform="rotate(-90 153.4 54.7)">7</text>
<text x="156" y="54.7" transform="rotate(-90 156 54.7)">8</text>
<text x="163.6" y="54.7" transform="rotate(-90 163.6 54.7)">1</text>
<text x="166.1" y="54.7" transform="rotate(-90 166.1 54.7)">2</text>
<text x="168.7" y="54.7" transform="rotate(-90 168.7 54.7)">3</text>
<text x="171.2" y="54.7" transform="rotate(-90 171.2 54.7)">4</text>
<text x="173.7" y="54.7" transform="rotate(-90 173.7 54.7)">5</text>
<text x="176.3" y="54.7" transform="rotate(-90 176.3 54.7)">6</text>
<text x="178.8" y="54.7" transform="rotate(-90 178.8 54.7)">7</text>
<text x="181.4" y="54.7" transform="rotate(-90 181.4 54.7)">8</text>
<text x="189" y="54.7" transform="rotate(-90 189 54.7)">1</text>
<text x="191.5" y="54.7" transform="rotate(-90 191.5 54.7)">2</text>
<text x="194.1" y="54.7" transform="rotate(-90 194.1 54.7)">3</text>
<text x="196.6" y="54.7" transform="rotate(-90 196.6 54.7)">4</text>
<text x="199.1" y="54.7" transform="rotate(-90 199.1 54.7)">5</text>
<text x="201.7" y="54.7" transform="rotate(-90 201.7 54.7)">6</text>
<text x="204.2" y="54.7" transform="rotate(-90 204.2 54.7)">7</text>
<text x="206.8" y="54.7" transform="rotate(-90 206.8 54.7)">8</text>
<text x="215.6" y="54.7" transform="rotate(-90 215.6 54.7)">1</text>
<text x="218.2" y="54.7" transform="rotate(-90 218.2 54.7)">2</text>
<text x="220.7" y="54.7" transform="rotate(-90 220.7 54.7)">3</text>
<text x="223.3" y="54.7" transform="rotate(-90 223.3 54.7)">4</text>
<text x="229.6" y="54.7" transform="rotate(-90 229.6 54.7)">1</text>
<text x="232.2" y="54.7" transform="rotate(-90 232.2 54.7)">2</text>
<text x="234.7" y="54.7" transform="rotate(-90 234.7 54.7)">3</text>
<text x="237.2" y="54.7" transform="rotate(-90 237.2 54.7)">4</text>
<text x="243.6" y="54.7" transform="rotate(-90 243.6 54.7)">1</text>
<text x="246.1" y="54.7" transform="rotate(-90 246.1 54.7)">2</text>
<text x="248.7" y="54.7" transform="rotate(-90 248.7 54.7)">3</text>
<text x="251.2" y="54.7" transform="rotate(-90 251.2 54.7)">4</text>
<text x="257.6" y="54.7" transform="rotate(-90 257.6 54.7)">1</text>
<text x="260.1" y="54.7" transform="rotate(-90 260.1 54.7)">2</text>
<text x="262.6" y="54.7" transform="rotate(-90 262.6 54.7)">3</text>
<text x="265.2" y="54.7" transform="rotate(-90 265.2 54.7)">4</text>
<text x="271.5" y="54.7" transform="rotate(-90 271.5 54.7)">1</text>
<text x="274.1" y="54.7" transform="rotate(-90 274.1 54.7)">2</text>
<text x="276.6" y="54.7" transform="rotate(-90 276.6 54.7)">3</text>
<text x="279.1" y="54.7" transform="rotate(-90 279.1 54.7)">4</text>
<text x="17.5" y="69.9" transform="rotate(-90 17.5 69.9)">1</text>
<text x="31.5" y="69.9" transform="rotate(-90 31.5 69.9)">1</text>
<text x="45.5" y="69.9" transform="rotate(-90 45.5 69.9)">1</text>
<text x="59.4" y="69.9" transform="rotate(-90 59.4 69.9)">1</text>
<text x="73.4" y="69.9" transform="rotate(-90 73.4 69.9)">1</text>
<text x="97.5" y="69.9" transform="rotate(-90 97.5 69.9)">1</text>
<text x="122.9" y="69.9" transform="rotate(-90 122.9 69.9)">1</text>
<text x="148.3" y="69.9" transform="rotate(-90 148.3 69.9)">1</text>
<text x="173.7" y="69.9" transform="rotate(-90 173.7 69.9)">1</text>
<text x="199.1" y="69.9" transform="rotate(-90 199.1 69.9)">1</text>
<text x="215.6" y="69.9" transform="rotate(-90 215.6 69.9)">1</text>
<text x="229.6" y="69.9" transform="rotate(-90 229.6 69.9)">1</text>
<text x="243.6" y="69.9" transform="rotate(-90 243.6 69.9)">1</text>
<text x="257.6" y="69.9" transform="rotate(-90 257.6 69.9)">1</text>
<text x="271.5" y="69.9" transform="rotate(-90 271.5 69.9)">1</text>
<text x="15" y="77.6" transform="rotate(-90 15 77.6)">1</text>
<text x="29" y="77.6" transform="rotate(-90 29 77.6)">1</text>
<text x="42.9" y="77.6" transform="rotate(-90 42.9 77.6)">1</text>
<text x="56.9" y="77.6" transform="rotate(-90 56.9 77.6)">1</text>
<text x="70.9" y="77.6" transform="rotate(-90 70.9 77.6)">1</text>
<text x="95" y="77.6" transform="rotate(-90 95 77.6)">1</text>
<text x="120.4" y="77.6" transform="rotate(-90 120.4 77.6)">1</text>
<text x="145.8" y="77.6" transform="rotate(-90 145.8 77.6)">1</text>
<text x="171.2" y="77.6" transform="rotate(-90 171.2 77.6)">1</text>
<text x="196.6" y="77.6" transform="rotate(-90 196.6 77.6)">1</text>
<text x="213.1" y="77.6" transform="rotate(-90 213.1 77.6)">1</text>
<text x="227.1" y="77.6" transform="rotate(-90 227.1 77.6)">1</text>
<text x="241" y="77.6" transform="rotate(-90 241 77.6)">1</text>
<text x="255" y="77.6" transform="rotate(-90 255 77.6)">1</text>
<text x="269" y="77.6" transform="rotate(-90 269 77.6)">1</text>
<text x="20.1" y="78.8" transform="rotate(-90 20.1 78.8)">1</text>
<text x="34" y="78.8" transform="rotate(-90 34 78.8)">1</text>
<text x="48" y="78.8" transform="rotate(-90 48 78.8)">1</text>
<text x="62" y="78.8" transform="rotate(-90 62 78.8)">1</text>
<text x="75.9" y="78.8" transform="rotate(-90 75.9 78.8)">1</text>
<text x="100.1" y="78.8" transform="rotate(-90 100.1 78.8)">1</text>
<text x="125.5" y="78.8" transform="rotate(-90 125.5 78.8)">1</text>
<text x="150.9" y="78.8" transform="rotate(-90 150.9 78.8)">1</text>
<text x="176.3" y="78.8" transform="rotate(-90 176.3 78.8)">1</text>
<text x="201.7" y="78.8" transform="rotate(-90 201.7 78.8)">1</text>
<text x="218.2" y="78.8" transform="rotate(-90 218.2 78.8)">1</text>
<text x="232.2" y="78.8" transform="rotate(-90 232.2 78.8)">1</text>
<text x="246.1" y="78.8" transform="rotate(-90 246.1 78.8)">1</text>
<text x="260.1" y="78.8" transform="rotate(-90 260.1 78.8)">1</text>
<text x="274.1" y="78.8" transform="rotate(-90 274.1 78.8)">1</text>
<text x="10.4" y="85.9">B</text>
<text x="285.4" y="85.9">B</text>
<text x="49.7" y="100.3">3</text>
<text x="66.2" y="100.3">2</text>
<text x="98.8" y="97.3" transform="rotate(-90 98.8 97.3)">6</text>
<text x="103.9" y="97.3" transform="rotate(-90 103.9 97.3)">5</text>
<text x="109" y="97.3" transform="rotate(-90 109 97.3)">4</text>
<text x="177.5" y="97.3" transform="rotate(-90 177.5 97.3)">6</text>
<text x="182.6" y="97.3" transform="rotate(-90 182.6 97.3)">5</text>
<text x="187.7" y="97.3" transform="rotate(-90 187.7 97.3)">4</text>
<text x="217.3" y="100.3">3</text>
<text x="233.8" y="100.3">2</text>
<text x="25.1" y="104.9" transform="rotate(-90 25.1 104.9)">6</text>
<text x="30.2" y="104.9" transform="rotate(-90 30.2 104.9)">5</text>
<text x="35.3" y="104.9" transform="rotate(-90 35.3 104.9)">4</text>
<text x="269" y="102.3" transform="rotate(-90 269 102.3)">6</text>
<text x="274.1" y="102.3" transform="rotate(-90 274.1 102.3)">5</text>
<text x="279.1" y="102.3" transform="rotate(-90 279.1 102.3)">4</text>
<text x="58.2" y="111.9" transform="rotate(-90 58.2 111.9)">1</text>
<text x="225.8" y="111.9" transform="rotate(-90 225.8 111.9)">1</text>
<text x="98.8" y="118.8" transform="rotate(-90 98.8 118.8)">1</text>
<text x="103.9" y="118.8" transform="rotate(-90 103.9 118.8)">2</text>
<text x="109" y="118.8" transform="rotate(-90 109 118.8)">3</text>
<text x="177.5" y="118.8" transform="rotate(-90 177.5 118.8)">1</text>
<text x="182.6" y="118.8" transform="rotate(-90 182.6 118.8)">2</text>
<text x="187.7" y="118.8" transform="rotate(-90 187.7 118.8)">3</text>
<text x="269" y="123.9" transform="rotate(-90 269 123.9)">1</text>
<text x="274.1" y="123.9" transform="rotate(-90 274.1 123.9)">2</text>
<text x="279.1" y="123.9" transform="rotate(-90 279.1 123.9)">3</text>
<text x="25.1" y="126.5" transform="rotate(-90 25.1 126.5)">1</text>
<text x="30.2" y="126.5" transform="rotate(-90 30.2 126.5)">2</text>
<text x="35.3" y="126.5" transform="rotate(-90 35.3 126.5)">3</text>
<text x="10.4" y="135.9">C</text>
<text x="285.4" y="135.9">C</text>
<text x="10.4" y="185.9">D</text>
<text x="285.4" y="185.9">D</text>
<text x="35" y="199.9">1</text>
<text x="85" y="199.9">2</text>
<text x="135" y="199.9">3</text>
<text x="185" y="199.9">4</text>
<text x="235" y="199.9">5</text>
<text x="285" y="199.9">6</text>
</g>
<g font-size="1.8" fill="#008484">
<text x="15.8" y="52.1" transform="rotate(-90 15.8 52.1)">P4</text>
<text x="16" y="49.2">CONN_01X04</text>
<text x="29.8" y="52.6" transform="rotate(-90 29.8 52.6)">P10</text>
<text x="29.9" y="49.2">CONN_01X04</text>
<text x="43.7" y="52.6" transform="rotate(-90 43.7 52.6)">P14</text>
<text x="43.9" y="49.2">CONN_01X04</text>
<text x="57.7" y="52.6" transform="rotate(-90 57.7 52.6)">P18</text>
<text x="57.9" y="49.2">CONN_01X04</text>
<text x="71.7" y="52.6" transform="rotate(-90 71.7 52.6)">P23</text>
<text x="71.8" y="49.2">CONN_01X04</text>
<text x="213.9" y="52.6" transform="rotate(-90 213.9 52.6)">P45</text>
<text x="214.1" y="49.2">CONN_01X04</text>
<text x="227.9" y="52.6" transform="rotate(-90 227.9 52.6)">P49</text>
<text x="228" y="49.2">CONN_01X04</text>
<text x="241.9" y="52.6" transform="rotate(-90 241.9 52.6)">P53</text>
<text x="242" y="49.2">CONN_01X04</text>
<text x="255.8" y="52.6" transform="rotate(-90 255.8 52.6)">P59</text>
<text x="256" y="49.2">CONN_01X04</text>
<text x="269.8" y="52.6" transform="rotate(-90 269.8 52.6)">P63</text>
<text x="270" y="49.2">CONN_01X04</text>
<text x="15.8" y="69.9" transform="rotate(-90 15.8 69.9)">5V</text>
<text x="29.8" y="69.9" transform="rotate(-90 29.8 69.9)">5V</text>
<text x="43.7" y="69.9" transform="rotate(-90 43.7 69.9)">5V</text>
<text x="57.7" y="69.9" transform="rotate(-90 57.7 69.9)">5V</text>
<text x="71.7" y="69.9" transform="rotate(-90 71.7 69.9)">5V</text>
<text x="95.8" y="69.9" transform="rotate(-90 95.8 69.9)">5V</text>
<text x="121.2" y="69.9" transform="rotate(-90 121.2 69.9)">5V</text>
<text x="146.6" y="69.9" transform="rotate(-90 146.6 69.9)">5V</text>
<text x="172" y="69.9" transform="rotate(-90 172 69.9)">5V</text>
<text x="197.4" y="69.9" transform="rotate(-90 197.4 69.9)">5V</text>
<text x="213.9" y="69.9" transform="rotate(-90 213.9 69.9)">5V</text>
<text x="227.9" y="69.9" transform="rotate(-90 227.9 69.9)">5V</text>
<text x="241.9" y="69.9" transform="rotate(-90 241.9 69.9)">5V</text>
<text x="255.8" y="69.9" transform="rotate(-90 255.8 69.9)">5V</text>
<text x="269.8" y="69.9" transform="rotate(-90 269.8 69.9)">5V</text>
<text x="13.3" y="75" transform="rotate(-90 13.3 75)">P1</text>
<text x="18.3" y="76.2" transform="rotate(-90 18.3 76.2)">P3</text>
<text x="21" y="73.7" transform="rotate(-90 21 73.7)">P23V3</text>
<text x="27.2" y="75" transform="rotate(-90 27.2 75)">P6</text>
<text x="32.3" y="76.2" transform="rotate(-90 32.3 76.2)">P8</text>
<text x="35" y="73.7" transform="rotate(-90 35 73.7)">P73V3</text>
<text x="41.2" y="75.5" transform="rotate(-90 41.2 75.5)">P11</text>
<text x="46.3" y="76.8" transform="rotate(-90 46.3 76.8)">P13</text>
<text x="49" y="74.2" transform="rotate(-90 49 74.2)">P123V3</text>
<text x="55.2" y="75.5" transform="rotate(-90 55.2 75.5)">P15</text>
<text x="60.2" y="76.8" transform="rotate(-90 60.2 76.8)">P17</text>
<text x="62.9" y="74.2" transform="rotate(-90 62.9 74.2)">P163V3</text>
<text x="69.1" y="75.5" transform="rotate(-90 69.1 75.5)">P19</text>
<text x="74.2" y="76.8" transform="rotate(-90 74.2 76.8)">P21</text>
<text x="76.9" y="74.2" transform="rotate(-90 76.9 74.2)">P203V3</text>
<text x="93.3" y="75.5" transform="rotate(-90 93.3 75.5)">P24</text>
<text x="98.3" y="76.8" transform="rotate(-90 98.3 76.8)">P27</text>
<text x="101" y="74.2" transform="rotate(-90 101 74.2)">P253V3</text>
<text x="118.7" y="75.5" transform="rotate(-90 118.7 75.5)">P28</text>
<text x="123.7" y="76.8" transform="rotate(-90 123.7 76.8)">P30</text>
<text x="126.4" y="74.2" transform="rotate(-90 126.4 74.2)">P293V3</text>
<text x="144.1" y="75.5" transform="rotate(-90 144.1 75.5)">P31</text>
<text x="149.1" y="76.8" transform="rotate(-90 149.1 76.8)">P33</text>
<text x="151.8" y="74.2" transform="rotate(-90 151.8 74.2)">P323V3</text>
<text x="169.5" y="75.5" transform="rotate(-90 169.5 75.5)">P34</text>
<text x="174.5" y="76.8" transform="rotate(-90 174.5 76.8)">P36</text>
<text x="177.2" y="74.2" transform="rotate(-90 177.2 74.2)">P353V3</text>
<text x="194.9" y="75.5" transform="rotate(-90 194.9 75.5)">P37</text>
<text x="199.9" y="76.8" transform="rotate(-90 199.9 76.8)">P39</text>
<text x="202.6" y="74.2" transform="rotate(-90 202.6 74.2)">P383V3</text>
<text x="211.4" y="75.5" transform="rotate(-90 211.4 75.5)">P42</text>
<text x="216.5" y="76.8" transform="rotate(-90 216.5 76.8)">P44</text>
<text x="219.2" y="74.2" transform="rotate(-90 219.2 74.2)">P433V3</text>
<text x="225.3" y="75.5" transform="rotate(-90 225.3 75.5)">P46</text>
<text x="230.4" y="76.8" transform="rotate(-90 230.4 76.8)">P48</text>
<text x="233.1" y="74.2" transform="rotate(-90 233.1 74.2)">P473V3</text>
<text x="239.3" y="75.5" transform="rotate(-90 239.3 75.5)">P50</text>
<text x="244.4" y="76.8" transform="rotate(-90 244.4 76.8)">P52</text>
<text x="247.1" y="74.2" transform="rotate(-90 247.1 74.2)">P513V3</text>
<text x="253.3" y="75.5" transform="rotate(-90 253.3 75.5)">P55</text>
<text x="258.4" y="76.8" transform="rotate(-90 258.4 76.8)">P57</text>
<text x="261.1" y="74.2" transform="rotate(-90 261.1 74.2)">P563V3</text>
<text x="267.3" y="75.5" transform="rotate(-90 267.3 75.5)">P60</text>
<text x="272.3" y="76.8" transform="rotate(-90 272.3 76.8)">P62</text>
<text x="275" y="74.2" transform="rotate(-90 275 74.2)">P613V3</text>
<text x="99.7" y="103.2" transform="rotate(-90 99.7 103.2)">IO5</text>
<text x="104.8" y="103.2" transform="rotate(-90 104.8 103.2)">IO4</text>
<text x="109.9" y="103.2" transform="rotate(-90 109.9 103.2)">IO3</text>
<text x="178.4" y="103.2" transform="rotate(-90 178.4 103.2)">IO5</text>
<text x="183.5" y="103.2" transform="rotate(-90 183.5 103.2)">IO4</text>
<text x="188.6" y="103.2" transform="rotate(-90 188.6 103.2)">IO3</text>
<text x="26" y="110.8" transform="rotate(-90 26 110.8)">IO5</text>
<text x="31.1" y="110.8" transform="rotate(-90 31.1 110.8)">IO4</text>
<text x="36.2" y="110.8" transform="rotate(-90 36.2 110.8)">IO3</text>
<text x="269.9" y="108.2" transform="rotate(-90 269.9 108.2)">IO5</text>
<text x="275" y="108.2" transform="rotate(-90 275 108.2)">IO4</text>
<text x="280" y="108.2" transform="rotate(-90 280 108.2)">IO3</text>
<text x="99.7" y="114.8" transform="rotate(-90 99.7 114.8)">IO1</text>
<text x="104.8" y="114.8" transform="rotate(-90 104.8 114.8)">GND</text>
<text x="109.9" y="114.8" transform="rotate(-90 109.9 114.8)">IO2</text>
<text x="178.4" y="114.8" transform="rotate(-90 178.4 114.8)">IO1</text>
<text x="183.5" y="114.8" transform="rotate(-90 183.5 114.8)">GND</text>
<text x="188.6" y="114.8" transform="rotate(-90 188.6 114.8)">IO2</text>
<text x="269.9" y="119.9" transform="rotate(-90 269.9 119.9)">IO1</text>
<text x="275" y="119.9" transform="rotate(-90 275 119.9)">GND</text>
<text x="280" y="119.9" transform="rotate(-90 280 119.9)">IO2</text>
<text x="26" y="122.4" transform="rotate(-90 26 122.4)">IO1</text>
<text x="31.1" y="122.4" transform="rotate(-90 31.1 122.4)">GND</text>
<text x="36.2" y="122.4" transform="rotate(-90 36.2 122.4)">IO2</text>
</g>
<g font-size="1.4" fill="#008484">
<text x="53.1" y="101.1">IN</text>
<text x="60.8" y="101.1">OUT</text>
<text x="220.7" y="101.1">IN</text>
<text x="228.4" y="101.1">OUT</text>
<text x="45.8" y="112.4">C1</text>
<text x="58.9" y="108.5" transform="rotate(-90 58.9 108.5)">ADJ</text>
<text x="72.5" y="112.4">C2</text>
<text x="210.2" y="112.4">C3</text>
<text x="226.6" y="108.5" transform="rotate(-90 226.6 108.5)">ADJ</text>
<text x="236.9" y="112.4">C4</text>
<text x="45.9" y="117.5">10uF</text>
<text x="72.6" y="117.5">10uF</text>
<text x="208.6" y="117.5">10uF</text>
<text x="235.3" y="117.5">10uF</text>
</g>
<g font-size="1.1" fill="#008484">
<text x="101.8" y="36.2">SHIELD</text>
<text x="127.2" y="36.2">SHIELD</text>
<text x="152.6" y="36.2">SHIELD</text>
<text x="178" y="36.2">SHIELD</text>
<text x="203.4" y="36.2">SHIELD</text>
<text x="230.7" y="124.3">PWR_FLAG</text>
</g>
</svg>
